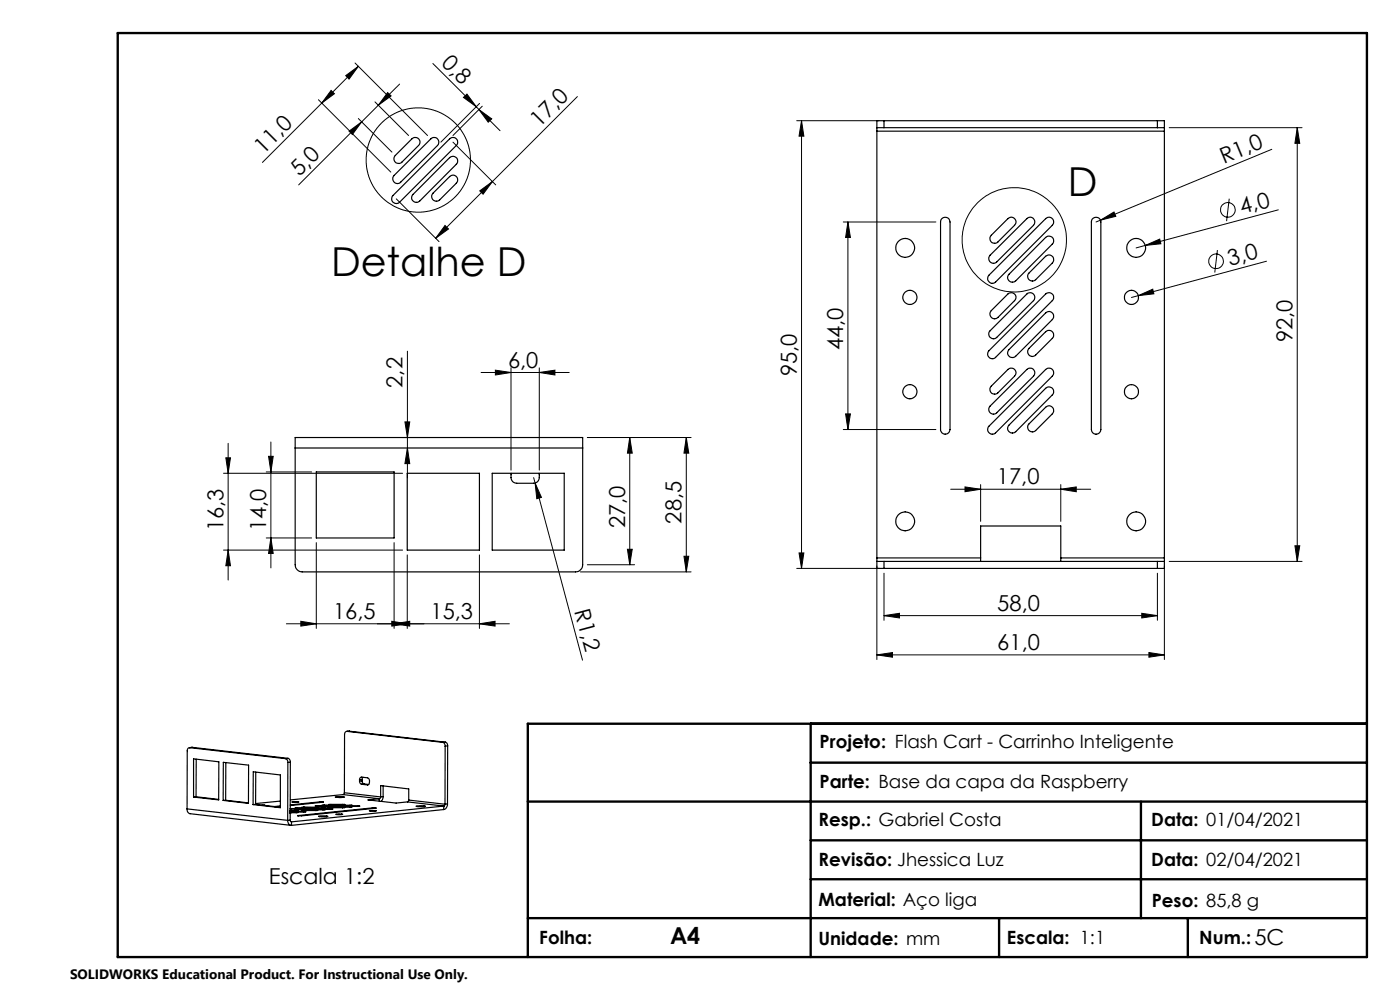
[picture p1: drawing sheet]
<svg xmlns="http://www.w3.org/2000/svg" width="297mm" height="210mm" viewBox="0 0 297 210" stroke-linecap="round" stroke-linejoin="round" font-family="sans-serif">
<g fill="none" stroke="#000" stroke-width=".21">
<path d="M70.2 19.2l.7 .7-2.6 2zM73.3 16l2.7-1.9-2 2.7zM75.3 13.4l15.4 15.3M76 14.1l-7.7 7.8M82.2 19.6l.8 .7-2.7 2zM84.8 17.8l-4.5 4.5M91.8 13.5l9.2 9.1M67.6 21.2l15.3 15.3M68.3 21.9l-12.6 12.6M74 27.8l2.7-1.9-1.9 2.6zM76 25.1l7.1 7.2M79.6 21.6l7.1 7.1"/>
<path d="M80.3 22.3l-16.9 16.9M96.1 30.2l9.1 9M98.3 20.7l.8-.7 1.9 2.6zM101 22.6l.6 .6M101.6 23.2l4.5 4.5M101.6 23.2l2.7 2-.7 .7zM101.7 21.9l-8.2 8.3M102.3 22.5l-6.2 6.2M122.5 20.5l-30.1 30M169 25.6h17.5M170 25.6l.5 3.3h-1zM170 25.6v95"/>
<path d="M248 27.1h28.2M269.8 31.7l-36.3 15M275.2 27.1l.5 3.3h-1zM275.2 27.1v92M84.1 42.2l9 9.1M94.4 47.8l.7 .8-2.7 1.9zM101.8 40.5l2.7-2-2 2.7zM178.9 47.1h19.6M179.9 47.1l.5 3.3h-1zM179.9 47.1v44M233.5 46.7l2.8-1.7 .4 .9zM233.5 46.7l-1 .4"/>
<path d="M243 52.1l3-1.4 .3 1zM243 52.1l-2 .5M258.3 53l-.6 4.8M260.8 42.1l-.6 4.8M268.7 55.4l-28.7 7.7M271.2 44.5l-28.2 7.6M86.4 74.5v26.9M102.1 79h18.7M105.1 78.5l3.3 .5-3.3 .5zM108.4 78v21.7M114.4 79l3.3-.5v1zM114.4 78v21.7"/>
<path d="M241.5 62.7l3-1.4 .3 1zM47.9 97.1h1l-.5 3.3zM48.4 94v29M57 96.8h1l-.5 3.3zM57.5 93.8v26.7M85.4 92.8h5.7M85.9 89.5h1l-.5 3.3zM86.4 95l.5 3.3h-1zM124.6 92.8h22M133.6 92.8l.5 3.3h-1zM133.6 92.8v27M145.6 92.8l.5 3.3h-1z"/>
<path d="M145.6 92.8v28.5M178.9 91.1h19.6M179.4 87.8h1l-.5 3.3zM47.4 100.4h38M47.4 116.7h38M48.4 116.7l.5 3.3h-1zM56.5 100.1h9.6M56.5 114.1h9.6M57.5 114.1l.5 3.3h-1zM67.1 115.1v18.2M83.6 115.1v18.2M86.4 117.7v15.6"/>
<path d="M101.7 117.7v15.6M113.2 101.3l.3 1.2M113.5 102.5l1.4 3-1 .3zM113.5 102.5l10.1 37.5M124.6 119.8h10M133.1 116.5h1l-.5 3.3zM145.1 118h1l-.5 3.3zM169.5 117.3h1l-.5 3.3zM201.7 103.8h29.7M204.7 103.3l3.3 .5-3.3 .5zM208 102.8v7.8M225 103.8l3.3-.5v1z"/>
<path d="M225 102.8v7.8M248 119.1h28.2M274.7 115.8h1l-.5 3.3zM63.8 131.8l3.3 .5-3.3 .5zM83.1 131.8l3.3 .5-3.3 .5zM83.6 132.3l3.3-.5v1zM101.7 132.3l3.3-.5v1zM108.1 132.3h-47.4M123.1 121.3h23.5M169 120.6h17.5M186 138.9l3.3-.5v1zM186 120.1v19.8"/>
<path d="M186 138.9h61M187.5 130.6l3.3-.5v1zM187.5 121.6v10M187.5 130.6h58M242.2 130.1l3.3 .5-3.3 .5zM243.7 138.4l3.3 .5-3.3 .5zM245.5 121.6v10M247 120.1v19.8"/>
<circle cx="88.7" cy="33.9" r="11.1"/>
<circle cx="215.2" cy="50.9" r="11.1"/>
<circle cx="258" cy="55.4" r="1.55"/>
<circle cx="260.5" cy="44.5" r="1.55"/>
</g>
<path d="M25 7h265v196h-265zM172 153.5v49.5M290 153.5h-178v49.5M112 170h178M172 178.3h118M172 161.8h118M242 170v24.8M112 194.8h178M172 186.5h118M211.9 194.8v8.2M252 194.8v8.2" fill="none" stroke="#000" stroke-width=".5"/>
<g fill="#000">
<path d="M233.5 46.7l2.8-1.7 .4 .9zM243 52.1l3-1.4 .3 1zM241.5 62.7l3-1.4 .3 1zM113.5 102.5l1.4 3-1 .3z"/>
<path d="M73.3 16l2.7-1.9-2 2.7zM70.2 19.2l.7 .7-2.6 2z"/>
<path d="M82.2 19.6l.8 .7-2.7 2zM74 27.8l2.7-1.9-1.9 2.6z"/>
<path d="M101.6 23.2l2.7 2-.7 .7zM98.3 20.7l.8-.7 1.9 2.6z"/>
<path d="M101.8 40.5l2.7-2-2 2.7zM94.4 47.8l.7 .8-2.7 1.9z"/>
<path d="M105.1 78.5l3.3 .5-3.3 .5zM114.4 79l3.3-.5v1z"/>
<path d="M86.4 95l.5 3.3h-1zM85.9 89.5h1l-.5 3.3z"/>
<path d="M133.6 92.8l.5 3.3h-1zM133.1 116.5h1l-.5 3.3zM47.9 97.1h1l-.5 3.3zM48.4 116.7l.5 3.3h-1z"/>
<path d="M145.6 92.8l.5 3.3h-1zM145.1 118h1l-.5 3.3zM275.2 27.1l.5 3.3h-1zM274.7 115.8h1l-.5 3.3zM179.9 47.1l.5 3.3h-1zM179.4 87.8h1l-.5 3.3z"/>
<path d="M57 96.8h1l-.5 3.3zM57.5 114.1l.5 3.3h-1z"/>
<path d="M225 103.8l3.3-.5v1zM204.7 103.3l3.3 .5-3.3 .5z"/>
<path d="M63.8 131.8l3.3 .5-3.3 .5zM83.6 132.3l3.3-.5v1z"/>
<path d="M83.1 131.8l3.3 .5-3.3 .5zM101.7 132.3l3.3-.5v1zM187.5 130.6l3.3-.5v1zM242.2 130.1l3.3 .5-3.3 .5z"/>
<path d="M169.5 117.3h1l-.5 3.3zM170 25.6l.5 3.3h-1z"/>
<path d="M186 138.9l3.3-.5v1zM243.7 138.4l3.3 .5-3.3 .5z"/>
</g>
<g fill="none" stroke="#000" stroke-width=".25">
<path d="M83.6 37.2l7.8-7.8a1 1 0 0 1 1.4 0 1 1 0 0 1 0 1.5l-7.8 7.7a1 1 0 0 1-1.4 0 1 1 0 0 1 0-1.4zM87.4 29.4a1 1 0 0 1 1.4 0 1 1 0 0 1 0 1.5l-3.5 3.5a1 1 0 0 1-1.4 0 1 1 0 0 1 0-1.4zM95.4 33.4a1 1 0 0 1 1.4 0 1 1 0 0 1 0 1.4l-7.8 7.8a1 1 0 0 1-1.4 0 1 1 0 0 1 0-1.4zM186 27.1h1.5M186 27.1v.7M186 27.8v90.5M186 27.8h61M187.5 25.6h-1.5v1.5M187.5 25.6v1.5M187.5 25.6h58M187.5 27.1h58M245.5 27.1h1.5"/>
<path d="M245.5 25.6h1.5v1.5M245.5 25.6v1.5M247 27.1v.7M247 27.8v90.5M83.4 41.5l12-12.1a1 1 0 0 1 1.4 0 1 1 0 0 1 0 1.5l-12 12a1 1 0 0 1-1.4 0 1 1 0 0 1 0-1.4zM91.9 41l3.5-3.5a1 1 0 0 1 1.4-.1 1 1 0 0 1 0 1.5l-3.5 3.5a1 1 0 0 1-1.4 0 1 1 0 0 1 0-1.4zM199.7 46.5a1.03 1.03 0 0 1 1.1-.4 1.03 1.03 0 0 1 .7 1v44a1.01 1.01 0 0 1-1 1 1.01 1.01 0 0 1-1-1v-44zM209.8 58.4l12-12a1 1 0 0 1 1.4 0 1 1 0 0 1 0 1.4l-12 12a1.01 1.01 0 0 1-1.4 0 1.01 1.01 0 0 1 0-1.4zM210 54.1l7.8-7.7a1 1 0 0 1 1.5 0 1 1 0 0 1 0 1.4l-7.8 7.8a1 1 0 0 1-1.5 0 1 1 0 0 1 0-1.5zM213.8 46.4a1 1 0 0 1 1.4 0 1 1 0 0 1 0 1.4l-3.5 3.5a1 1 0 0 1-1.4 0 1 1 0 0 1 0-1.4zM221.8 50.4a1 1 0 0 1 1.4 0 1 1 0 0 1 0 1.4l-7.7 7.8a1 1 0 0 1-1.4 0 1 1 0 0 1 0-1.4zM221.8 54.4a1.01 1.01 0 0 1 1.4 0 1.01 1.01 0 0 1 0 1.4l-3.5 3.5a1 1 0 0 1-1.4 0 1 1 0 0 1 0-1.4z"/>
<path d="M231.9 46.3a1.01 1.01 0 0 1 1.1-.1 1.01 1.01 0 0 1 .5 .9v44a1.01 1.01 0 0 1-1 1 1.01 1.01 0 0 1-1-1v-44zM213.8 78.4a1 1 0 0 1 1.4 0 1 1 0 0 1 0 1.4l-3.5 3.5a1 1 0 0 1-1.4 0 1 1 0 0 1 0-1.4zM213.8 62.4a1 1 0 0 1 1.4 0 1 1 0 0 1 0 1.4l-3.5 3.5a1.01 1.01 0 0 1-1.4 0 1.01 1.01 0 0 1 0-1.4zM217.8 62.4a1 1 0 0 1 1.4 0 1 1 0 0 1 .1 1.4l-7.8 7.8a1 1 0 0 1-1.4 0 1 1 0 0 1-.1-1.4zM221.8 70.4a1 1 0 0 1 1.4 0 1 1 0 0 1 0 1.4l-3.5 3.5a1 1 0 0 1-1.4 0 1 1 0 0 1 0-1.4zM221.8 62.4a1 1 0 0 1 1.4 0 1 1 0 0 1 0 1.4l-12 12a1 1 0 0 1-1.4 0 1 1 0 0 1 0-1.4zM221.8 66.4a1 1 0 0 1 1.4 0 1 1 0 0 1 0 1.4l-7.7 7.8a1 1 0 0 1-1.4-.1 1 1 0 0 1 0-1.4zM62.6 95v-2.2h61v2.2M62.6 95v24.8a1.51 1.51 0 0 0 1.5 1.5h58a1.57 1.57 0 0 0 1.5-1.5v-24.8M62.6 95h61M209.8 90.4l12-12a1 1 0 0 1 1.4 0 1 1 0 0 1 0 1.4l-12 12a1 1 0 0 1-1.4 0 1 1 0 0 1 0-1.4zM210 86.1l7.8-7.7a1 1 0 0 1 1.5 0 1 1 0 0 1 0 1.4l-7.8 7.8a1 1 0 0 1-1.5 0 1 1 0 0 1 0-1.5z"/>
<path d="M221.8 82.4a1 1 0 0 1 1.4 0 1 1 0 0 1 0 1.4l-7.7 7.8a1 1 0 0 1-1.4 0 1 1 0 0 1 0-1.4zM221.8 86.4a1 1 0 0 1 1.4 0 1 1 0 0 1 0 1.4l-3.5 3.5a1 1 0 0 1-1.4 0 1 1 0 0 1 0-1.4zM67.1 100.1h16.5v14h-16.5zM86.4 100.4h15.3v16.3h-15.3zM104.4 100.4h15.3v16.3h-15.3zM108.4 100.4a1.51 1.51 0 0 0 1.2 2.1h3.6a1.47 1.47 0 0 0 1.2-2.1M186 119.1h1.5M186 119.1v1.5h1.5M186 118.3v.8M186 118.3h22M187.5 119.1v1.5M187.5 119.1h58"/>
<path d="M208 118.3v.8M208 118.3v-6.7h17v6.7M225 118.3v.8M225 118.3h22M245.5 119.1h1.5M245.5 119.1v1.5M247 119.1v1.5h-1.5M247 118.3v.8M187.5 120.6h58M40.7 158.5h.1M40.8 158.5l-.6 .1M40.8 158.5l20.3 2.4"/>
<path d="M74.1 155.1h.1M74.2 155.1h-.6M74.2 155.1l20.3 2.3M93.9 157.5l-20.3-2.4a.57 .57 0 0 0-.5 .7v12.4M93.9 157.5a.77 .77 0 0 1 .5 .8M94.4 158.3v12.3M94.5 157.4a.71 .71 0 0 1 .5 .8M94.5 157.4l-.6 .1M95 158.2l-.6 .1M95 158.2l-.1 12.3M39.7 171.6a.84 .84 0 0 0 .7 1l21.3 2.5M39.7 171.6l21.3 2.4"/>
<path d="M41.1 161l5.3 .6v8.1l-5.3-.6zM41.6 169l4.8 .6M41.6 169l-.5 .1M41.6 161v8M47.4 161.7l5.3 .6v8.1l-5.4-.6zM47.9 169.7l-.6 .1M47.9 169.7l4.8 .6M47.9 161.8v7.9M53.7 163.7l5.8 .7v6.9l-5.8-.6zM54.2 170.6l-.5 .1M54.2 170.6l5.3 .6M54.3 163.8l-.1 6.8"/>
<path d="M55.6 170.8h.5M56.1 170.8h.2M56.1 170.8h.1M59.5 171.1l-.6 .1M59.5 170.9l-1.3 .2M59.5 169.9l-5.3 .6M60.6 160.9a.72 .72 0 0 1 .5 .8M60.6 160.9l-20.3-2.3a.56 .56 0 0 0-.6 .7v12.3M61 174a.93 .93 0 0 0 .8 1.1M61.1 161.7l-.1 12.3M61.1 160.9l.4 .3 .1 .5M61.1 160.9h-.5"/>
<path d="M61.6 174l.2 .3M61.6 171.8h.1M61.6 174h-.6M61.6 172h1.3M61.6 172.3h1.2M61.6 172.2l2.8 .1M61.6 171.5h.1M61.6 171.6h.1M61.6 161.7h-.5M61.6 161.7v12.3M61.6 171.8l.2 .1h-.2M61.6 171.6l8.5 .1"/>
<path d="M61.6 171.5h8.5M61.6 171.5v.1M61.6 171.8v.1M61.7 174.3h.1M61.8 174.3v.8M61.9 170.1h1.5zM62.8 172.4l-1.2 .1M62.8 172.3h.4M62.8 172.1h-1.2h2.8M62.8 172.3v.1M62.9 172h.3M62.9 172v.1"/>
<path d="M63 171.7h-.5l6 .1M63 171.5h5.5M63 171.7h5.5M63 171.7v.1M63.1 171.4h-.6l.5 .1M63.1 171.4h5.4M63.1 171.4v.1M63.2 172.3h.1l-.5 .1M63.2 170.1v.1M63.2 172.3v.1M63.2 172h.2l-.6 .1M63.2 172v.1"/>
<path d="M63.3 173v.1M64.4 172.1h.4M64.4 171.8l-.5 .1h.5M64.4 171.9h2.5M64.4 171.8h2.5M64.4 171.8v.1M64.4 172.1v.2M64.5 171.2l-.5 .1h.5M64.5 171.3h2.5M64.5 171.2h2.5M64.5 171.2v.1M64.8 172.1l.1 .1-.5 .1"/>
<path d="M64.8 172.1v.1M66.9 171.8l.4 .1M66.9 171.8v.1M67 171.2h.3M67 171.2v.1M67.3 171.9h.1h-.5M67.3 171.9h.1M67.3 171.2l.2 .1h-.5M67.3 170.9h-.4l.4 .1M67.3 171l8.5 .1M67.3 170.9h8.5M67.3 170.9v.1"/>
<path d="M67.3 171.2v.1M67.6 173.1l2 .1-1.4 .1zM67.8 170.1h.7M67.8 170.1l-6.2 .6M67.8 170.1v.1M68.5 170.1h.1l-.1 .1M68.5 170.2l-6.9 .7M68.5 170.1v.1M68.5 171.4h.4M68.5 171.7h.4M68.5 171.4v.1M68.5 171.7v.1"/>
<path d="M68.7 171.2h5.5M68.8 170.8h-.5l.5 .1M68.8 171.1h-.6l.5 .1M68.8 170.9h5.5M68.8 170.8h5.5M68.8 171.1h5.5M68.8 170.8v.1M68.8 171.1v.1M68.9 171.4h.1l-.5 .1M68.9 171.7l.1 .1h-.5M68.9 171.4v.1M68.9 171.7v.1"/>
<path d="M69.3 173.1v.1M70.1 171.2l-.5 .1h.5M70.1 171.5h.4M70.1 171.3h2.5M70.1 171.2h2.5M70.1 171.2v.1M70.1 171.5v.2M70.2 170.6l-.5 .1h.5M70.2 170.6h2.5M70.2 170.6v.1M70.5 171.5l.1 .1-.5 .1M70.5 171.5v.1"/>
<path d="M71.1 169l2 .1-1.2 .1zM71.2 172.7h1.5zM72.5 172.7v.1M72.6 171.2l.4 .1M72.6 171.2v.2M72.7 170.6h.4M72.7 170.6v.1M72.8 168.5l-11.2 1.2M72.8 168.5l7.7 .9M72.8 169v.1M73 171.3h.1h-.5M73 171.3h.1"/>
<path d="M73.1 170.6l.1 .1h-3M73.1 168.2l-.3 .3M73.1 168.2l7.7 .8M73.1 170.6v.1M74.3 170.8h.3M74.3 171.1h.3M74.3 170.8v.1M74.3 171.1v.1M74.6 170.8h.2l-.5 .1M74.6 171.1l.1 .1h-.5M74.6 170.8v.1M74.6 171.1v.1"/>
<path d="M75.8 170.9l.4 .1M75.8 170.9v.2M76.2 171h.1l-.5 .1M76.2 171v.1M76.3 165.7l.1 .5 .3 .2M76.3 165.4v-.3l.3-.3 1.4 .2a.94 .94 0 0 1 0 1.5M76.3 165.4v.3M76.7 166.4l1.3 .1M76.8 165.7l.1 .4 .3 .2M76.8 165.3l-.5 .1M76.8 165.7h-.5M76.8 165.3v.4"/>
<path d="M77 164.9l-.2 .4M77.2 166.3l-.5 .1M77.2 166.3l1 .1M78.1 166.5h-.1M78.4 172h1.5zM79 171.4h.7M79 171.4l-15.7 1.6M79 171.4v.1M79.6 171.9v.2M79.7 171.4h.1h-.1M79.7 171.4l-15.7 1.7-.9-.1h.2M79.7 171.4h.1"/>
<path d="M80.5 169.4l-2.4 .3 5.9 .6 2.4-.2M80.5 169.4v.6M80.8 169l-.3 .4M80.8 169v-2.4l5.9 .7v2.4M81.3 169l-.2 .6-.2 .4M81.3 169h-.5M81.3 166.7v2.3M86.4 170.1l7.8 .9M86.7 169.7l-.3 .4M86.7 169.7l7.7 .9M88.3 171l1.3-.1 .7 .2h-1.6zM90 170.9v.2"/>
<path d="M94.1 171.7l-32.3 3.4M94.2 171l-32.4 3.3M94.2 171l-.1 .7M94.4 170.6l-.2 .4M94.9 170.5a1.16 1.16 0 0 1-.8 1.2M94.9 170.5l-.5 .1"/>
<circle cx="192" cy="52.6" r="2"/>
<circle cx="241" cy="52.6" r="2"/>
<circle cx="193" cy="63.1" r="1.51"/>
<circle cx="240" cy="63.1" r="1.51"/>
<circle cx="193" cy="83.1" r="1.51"/>
<circle cx="240" cy="83.1" r="1.51"/>
<circle cx="192" cy="110.6" r="2"/>
<circle cx="241" cy="110.6" r="2"/>
</g>
<g font-size="8.5">
<text x="226.5" y="41.6">D</text>
<text x="70.2" y="58.5">Detalhe D</text>
</g>
<text font-size="4.9" x="142.1" y="200.2">A4</text>
<g font-size="4.7">
<text x="93.5" y="13.6" transform="rotate(45 93.5 13.6)">0,8</text>
<text x="114.5" y="27" transform="rotate(-45 114.5 27)">17,0</text>
<text x="55.9" y="32.8" transform="rotate(-45 55.9 32.8)">11,0</text>
<text x="259.6" y="34.8" transform="rotate(-22 259.6 34.8)">R1,0</text>
<text x="63.6" y="37.6" transform="rotate(-45 63.6 37.6)">5,0</text>
<text x="263.4" y="45.5" transform="rotate(-15 263.4 45.5)">4,0</text>
<text x="260.9" y="56.4" transform="rotate(-15 260.9 56.4)">3,0</text>
<text x="107.8" y="78">6,0</text>
<text x="178.9" y="74.3" transform="rotate(-90 178.9 74.3)">44,0</text>
<text x="274.2" y="72.6" transform="rotate(-90 274.2 72.6)">92,0</text>
<text x="85.4" y="82.2" transform="rotate(-90 85.4 82.2)">2,2</text>
<text x="169" y="79.8" transform="rotate(-90 169 79.8)">95,0</text>
<text x="211.5" y="102.8">17,0</text>
<text x="47.4" y="112.6" transform="rotate(-90 47.4 112.6)">16,3</text>
<text x="56.5" y="112.6" transform="rotate(-90 56.5 112.6)">14,0</text>
<text x="132.6" y="112" transform="rotate(-90 132.6 112)">27,0</text>
<text x="144.6" y="111.1" transform="rotate(-90 144.6 111.1)">28,5</text>
<text x="70.7" y="131.3">16,5</text>
<text x="91.3" y="131.3">15,3</text>
<text x="121.8" y="129.5" transform="rotate(75 121.8 129.5)">R1,2</text>
<text x="211.6" y="129.6">58,0</text>
<text x="211.6" y="137.9">61,0</text>
<text x="57.1" y="187.6">Escala 1:2</text>
<text x="266.1" y="200.4">5C</text>
</g>
<g font-size="3.9">
<text x="173.9" y="158.6">Projeto: Flash Cart - Carrinho Inteligente</text>
<text x="173.9" y="167.2">Parte: Base da capa da Raspberry</text>
<text x="173.6" y="175.1">Resp.: Gabriel Costa</text>
<text x="244.2" y="175.3">Data: 01/04/2021</text>
<text x="173.6" y="183.7">Revisão: Jhessica Luz</text>
<text x="244.2" y="183.7">Data: 02/04/2021</text>
<text x="173.6" y="192.2">Material: Aço liga</text>
<text x="244.3" y="192.3">Peso: 85,8 g</text>
<text x="114.4" y="200.2">Folha:</text>
<text x="173.6" y="200.4">Unidade: mm</text>
<text x="213.6" y="200.2">Escala: 1:1</text>
<text x="254.4" y="200.2">Num.:</text>
</g>
<text font-size="2.9" x="14.9" y="207.6">SOLIDWORKS Educational Product. For Instructional Use Only.</text>
</svg>
